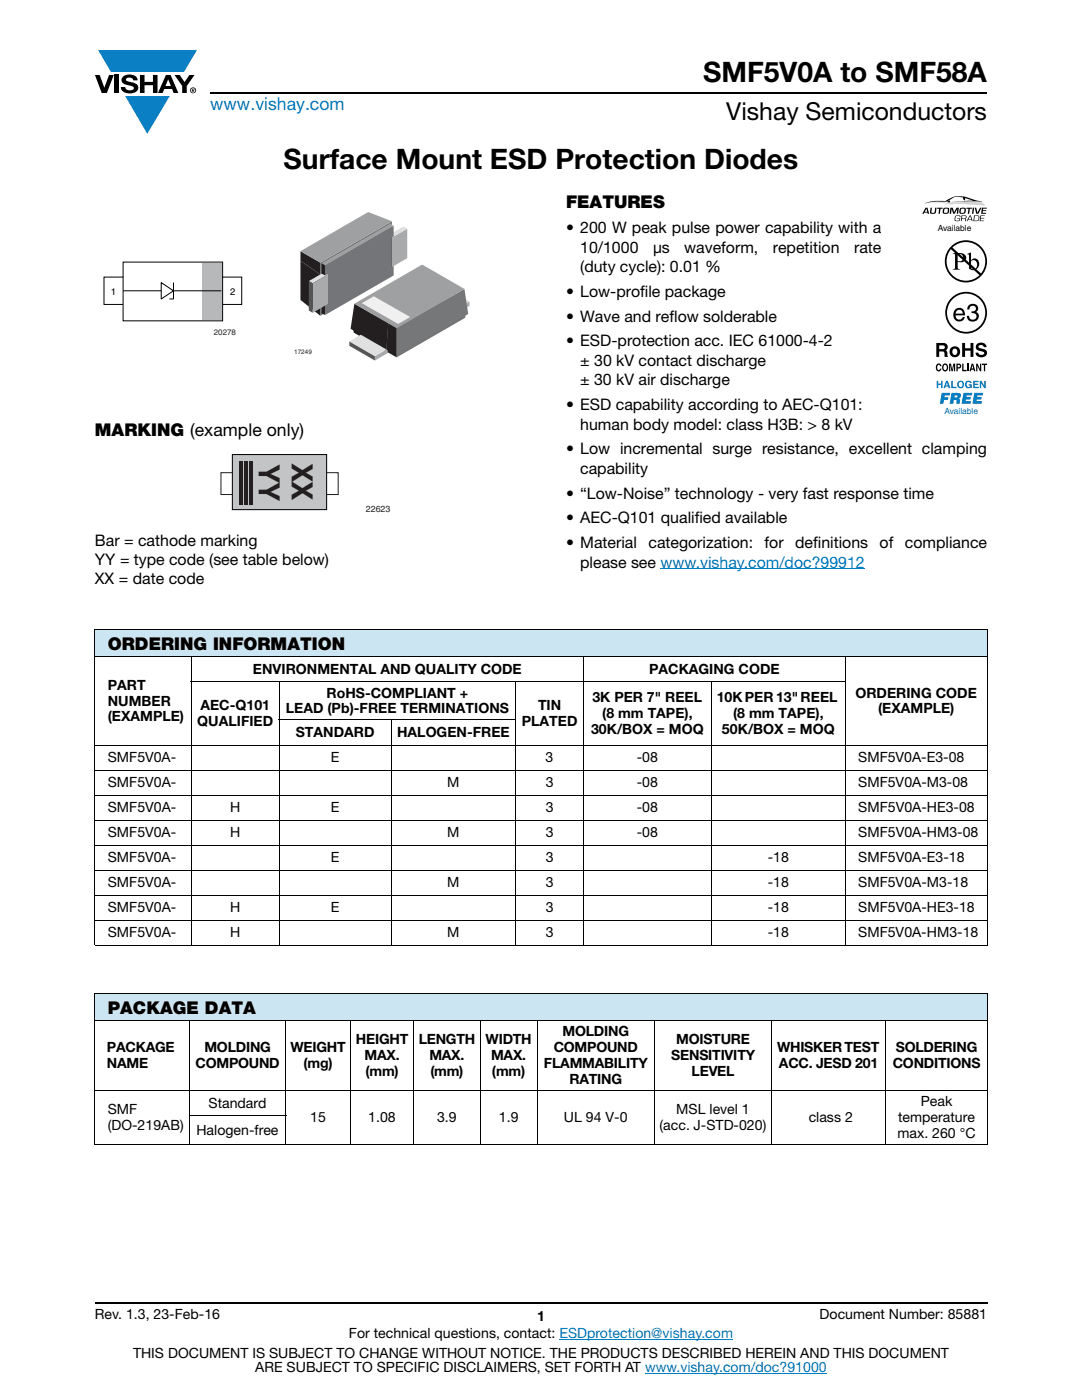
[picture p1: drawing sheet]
<svg xmlns="http://www.w3.org/2000/svg" width="216mm" height="279mm" viewBox="0 0 216 279" stroke-linecap="round" stroke-linejoin="round" font-family="sans-serif">
<g fill="#0a7fc3">
<path d="M19.6 10h19.7l-2.6 4.3h-1.1h-13.5z"/>
<path d="M25 19.2h8.9l-4.5 7.5z"/>
</g>
<g fill="#000">
<path d="M18.9 15h1l.9 2.5 1-2.5h.9l-1.4 3.6h-1zM22.9 15h.9v3.6h-.9zM24.6 15.3a2.1 2.1 0 0 1 2.8 .3l.1 .4h-.9a.79 .79 0 0 0-.7-.5 .79 .79 0 0 0-.8 .4l.3 .3 1 .2a1.08 1.08 0 0 1 1.2 1 1.08 1.08 0 0 1-1.1 1.2 1.73 1.73 0 0 1-2.4-1.2h.9a.96 .96 0 0 0 .8 .6 .96 .96 0 0 0 .9-.4 1.31 1.31 0 0 0-1.2-.6 1.03 1.03 0 0 1-1.1-.6 1.03 1.03 0 0 1 .2-1.1zM27.9 15h.9v1.3h1.7v-1.3h.9v3.6h-.9v-1.6h-1.7v1.6h-.9zM34.8 15h1.1l.9 1.4 1-1.4h1l-1.5 2.2v1.4h-.9v-1.4z"/>
<path d="M33.6 15.9l.5 1.3h-1.1zM33.1 15l-1.6 3.6h1l.3-.8h1.5l.3 .8h1l-1.6-3.6z"/>
<path d="M38.4 17.8h.2v.2h-.2zM38.3 17.7v.7h.1v-.3l.4 .3-.2-.3 .2-.2-.1-.2z"/>
<path d="M38.1 18a.46 .46 0 0 1 .9 0 .46 .46 0 0 1-.9 0zM37.9 18a.6 .6 0 0 0 1.2 0 .6 .6 0 0 0-1.2 0z"/>
</g>
<path d="M42 18.6h155M18.9 260h178.1" fill="none" stroke="#000" stroke-width=".36"/>
<path d="M131.8 113.5h40.8M111.6 267.3h34.7M128.7 274h36.3" fill="none" stroke="#007ec4" stroke-width=".2"/>
<path d="M58.7 42.3h35v29.6h-35z" fill="#fff"/>
<path d="M63.9 52.4l14.3-8.2v10.6l-14.3 8.2z" fill="#747578"/>
<path d="M77.9 46.7l.7 .4v5.9l-.7-.4z" fill="#535456"/>
<path d="M64.2 54.6l.7 .4v7.9l-.7-.3z" fill="#231f20"/>
<path d="M64.9 55l13.6-7.9v7.9l-13.6 7.9z" fill="#747578"/>
<path d="M78.2 47.4l3.1-1.8v5.9l-3.1 1.8z" fill="#a8aaad"/>
<path d="M78.1 47.3v6" fill="none" stroke="#565759" stroke-width=".2"/>
<path d="M77.9 46.7l2.6-1.5 .8 .4-3.1 1.8-.1-.1 .5-.2z" fill="#dedfe1"/>
<path d="M77.4 47.7l1.1-.6z" fill="#747578"/>
<path d="M60 52l3.9 2.8v8.2l-3.9-3.1z" fill="#231f20"/>
<path d="M64.9 55l12.5-7.3z" fill="#747578"/>
<path d="M60 50.1l3.9 2.3v2.4l-3.9-2.8z" fill="#231f20"/>
<g fill="#9ea0a2">
<path d="M60 50.1l13.5-7.8 4.7 1.9-14.3 8.2z"/>
<path d="M64.2 52.6l13.7-8 .7 .5-13.7 7.9z"/>
</g>
<path d="M64.2 52.6l.7 .4v2l-.7-.4z" fill="#231f20"/>
<path d="M64.9 53l13.6-7.9v2l-13.6 7.9z" fill="#747578"/>
<path d="M61.6 56.1l2.6-1.5 .7 .4 .5-.2-3 1.7z" fill="#dedfe1"/>
<path d="M62.4 56.5l3-1.7v5.9l-3 1.7z" fill="#a8aaad"/>
<path d="M61.6 56.1l.8 .4v5.9l-.8-.4z" fill="#565759"/>
<path d="M85.5 59.8l.5-.3 5.1 2.9-.5 .3z" fill="#dedfe1"/>
<path d="M85.5 59.8l5.1 3-5.1-2.9z" fill="#565759"/>
<path d="M86 58.7l5.1 2.9v.8l-5.1-2.9z" fill="#5b5c5e"/>
<path d="M91.1 61.6l2.6-1.4v.8l-3.1 1.8 .5-.4z" fill="#a8aaad"/>
<g fill="#dedfe1">
<path d="M86 58.7l2.6-1.5 5.1 3-2.6 1.4z"/>
<path d="M72.3 67.4l.5-.3 5.1 3-.5 .2z"/>
</g>
<path d="M70.5 65.6l6.9 4v.7l-6.8-3.9z" fill="#231f20"/>
<path d="M79.1 70.6l13.8-7.9-.1 .7-13.7 7.9z" fill="#717375"/>
<path d="M74.8 71.1l2.6-1.5v.7l.5-.2v.1l-3.1 1.8z" fill="#a8aaad"/>
<path d="M77.4 69.6l1.7 1v.7l-1.7-1z" fill="#231f20"/>
<path d="M70.5 65.6l13.7-7.9 8.7 5-13.8 7.9z" fill="#9ea0a2"/>
<path d="M69.7 68.1l5.1 3v.8l-5.1-2.9z" fill="#565759"/>
<path d="M69.7 68.1l2.6-1.5 5.1 3-2.6 1.5z" fill="#dedfe1"/>
<g fill="#231f20">
<path d="M70.7 60.6l6.8 3.9-.4 5.2-7.1-4.1z"/>
<path d="M77.5 64.5l1.6 1v5.4l-2-1.2z"/>
</g>
<path d="M79.1 65.5l13.6-7.8 .7 5-14.3 8.2z" fill="#76777a"/>
<path d="M70.7 60.6l13.5-7.8 8.5 4.9-13.6 7.8z" fill="#9ea0a2"/>
<path d="M72.2 60.5l2.4-1.4 7.2 4.2-2.4 1.3z" fill="#eff0f0"/>
<g fill="#fff">
<path d="M20.7 52.2h27.6v14.9h-27.6z"/>
<path d="M24.6 52.3h19.8v11.7h-19.8z"/>
</g>
<path d="M24.6 52.3h19.8v11.7h-19.8z" fill="none" stroke="#000" stroke-width=".2"/>
<path d="M20.8 55.3h3.8v5.5h-3.8z" fill="#fff"/>
<path d="M20.8 55.3h3.8v5.5h-3.8z" fill="none" stroke="#000" stroke-width=".2"/>
<path d="M44.4 55.3h3.8v5.5h-3.8z" fill="#fff"/>
<path d="M44.4 55.3h3.8v5.5h-3.8z" fill="none" stroke="#000" stroke-width=".2"/>
<path d="M40.3 52.6h3.9v11.2h-3.9z" fill="#b6b8bb"/>
<path d="M24.6 58h19.6" fill="none" stroke="#000" stroke-width=".2"/>
<path d="M32.2 56.4l2.4 1.6-2.4 1.7z" fill="#fff"/>
<path d="M32.2 56.4l2.4 1.6-2.4 1.7zM34.6 56.4v3.3h-.8" fill="none" stroke="#000" stroke-width=".2"/>
<g fill="#fff">
<path d="M44 90.6h33.9v11.9h-33.9z"/>
<path d="M44.1 94.3h23.4v4.4h-23.4z"/>
</g>
<path d="M44.1 94.3h23.4v4.4h-23.4z" fill="none" stroke="#231f20" stroke-width=".2"/>
<path d="M46.4 90.7h18.8v11h-18.8z" fill="#c2c4c6"/>
<path d="M46.4 90.7h18.8v11h-18.8z" fill="none" stroke="#020303" stroke-width=".2"/>
<g fill="#231f20">
<path d="M47.7 92h.6v8.7h-.6z"/>
<path d="M48.7 92h.7v8.7h-.7z"/>
<path d="M49.7 92h.7v8.7h-.7z"/>
</g>
<path d="M184 39.2h13v43.7h-13z" fill="#fff"/>
<path d="M185.1 40.6l1.4-.2 3.1 .1a3.8 3.8 0 0 1 2.2-.1l2.8-.1a2.03 2.03 0 0 1 2.1 .7h-.3a41.3 41.3 0 0 0-7-.2 10.3 10.3 0 0 0-4.3-.2z" fill="#d1d3d4"/>
<g fill="#000">
<path d="M189 40.3l.5-.3 .1 .2-.1 .2zM184.4 40.6h.1a12.3 12.3 0 0 1 4.3-.6 5.2 5.2 0 0 1 5.4-.2l1.7 .4-6.2 .1 4.4-.2-1.5-.6v.6l-.5-.4v-.3a2.78 2.78 0 0 0-2.7 .5 2.69 2.69 0 0 1-2.1 .3l-1.4 .1zM185.7 41.5h.3l-.1 .8a.35 .35 0 0 0 .3 .2 .35 .35 0 0 0 .3-.2l.1-.8h.3l-.1 .8a.72 .72 0 0 1-1.2 .2zM187 41.5h1.1v.2h-.4l-.2 1h-.2l.1-1h-.4zM190.7 43.1a.64 .64 0 0 1 .9 .2h-.1a.49 .49 0 0 0-.7-.2 .49 .49 0 0 0-.2 .7 .49 .49 0 0 0 .6 .2l.2-.3h-.4v-.1h.6a.61 .61 0 0 1-.4 .6 .61 .61 0 0 1-.7-.3zM189.7 41.5h.4l.3 .9 .5-.9h.4l-.1 1.2h-.3l.1-1.1-.5 1.1h-.3l-.3-1-.1 1h-.3zM192.9 41.5h1.1l-.1 .2h-.4l-.1 1h-.3l.1-1h-.4zM194.1 41.5h.3l-.2 1.2h-.2zM194.5 41.5h.3l.2 1 .6-1h.2l-.6 1.2h-.4zM195.6 43h.9v.1h-.7l-.1 .4h.7v.1h-.7l-.1 .4h.8v.1h-.9zM195.9 41.5h1v.1h-.7l-.1 .4h.7v.1h-.7v.4h.7v.2h-1zM186.9 72.7l.4-.2 .3 .1 .2 .5-.6-.2a.66 .66 0 0 0 .1 1l.3-.3h.2a.54 .54 0 0 1-.4 .5 .54 .54 0 0 1-.6-.4z"/>
<path d="M189.4 72.6h.4l.2 1.2 .2-1.2h.4v1.5h-.3v-1.3l-.2 1.3h-.2l-.3-1.3v1.3h-.2zM192 72.6h.3v1.2h.6v.3h-.9zM192 68.4h.6v1.1h1.1v-1.1h.5v2.8h-.5v-1.2h-1.1v1.2h-.6zM193 72.6h.3v1.5h-.3zM193.3 60.9a1.07 1.07 0 0 1 1.3-.2 1.07 1.07 0 0 1 .5 1.2l-.4 .4a1.06 1.06 0 0 1 .5 1.4 1.06 1.06 0 0 1-1.4 .5l-.2-.1a1.02 1.02 0 0 1-.7-1.1h.5a.71 .71 0 0 0 .9 .8 .71 .71 0 0 0 .3-1.2l-.7-.1v-.4a.59 .59 0 0 0 .8-.4 .59 .59 0 0 0-.6-.7 .66 .66 0 0 0-.7 .8h-.4zM195 68.6a1.15 1.15 0 0 1 1.9 .7h-.6v-.2a.68 .68 0 0 0-1-.1v.4l.2 .1a1.29 1.29 0 0 1 1.5 .9 1.17 1.17 0 0 1-1.2 .9 1.17 1.17 0 0 1-1.1-.9h.5l.1 .2a.67 .67 0 0 0 1.1-.1l-.3-.3-.5-.1a.82 .82 0 0 1-.9-.6 .82 .82 0 0 1 .3-.9zM194.8 72.6h.3l.5 1v-1h.2v1.5h-.3l-.5-1.1v1.1h-.2zM195.9 72.6h1.1v.2h-.4v1.3h-.3v-1.3h-.4z"/>
<path d="M184.9 41.6l-.4 .7h.5zM184.7 41.5h.4l.3 1.2h-.3v-.3h-.7l-.1 .3h-.3z"/>
<path d="M188.3 42.1a.45 .45 0 0 0 .9 0 .45 .45 0 0 0-.9 0zM188.3 41.6a.7 .7 0 0 1 1.1 .2 .74 .74 0 0 1-.4 .9 .74 .74 0 0 1-.9-.2z"/>
<path d="M190 49.4a3.9 3.9 0 0 1 5.3-.1 3.9 3.9 0 0 1 .4 5.3zM189.7 49.7l5.8 5.2a3.9 3.9 0 0 1-5.4 .1 3.9 3.9 0 0 1-.4-5.3zM188.5 52.2a4.2 4.2 0 0 0 8.5 0 4.2 4.2 0 0 0-8.5 0z"/>
<path d="M191.1 50.7v1.4a.75 .75 0 0 0 1.1-.7 .75 .75 0 0 0-1.1-.7zM190.1 50.5a2.81 2.81 0 0 1 2.5 .4 .97 .97 0 0 1-.1 1.2 .97 .97 0 0 1-1.2 .2l-.2-.1v1.1v.3l.5 .2h-1.5l.3-.1 .2-.4v-2.3l-.1-.2z"/>
<path d="M192 43.1l-.1 .5 .8-.1v-.4zM191.9 43h.6a.32 .32 0 0 1 .4 .3 .32 .32 0 0 1-.3 .3l.1 .1v.4h-.1v-.4h-.2h-.5v.4h-.2z"/>
<path d="M191.6 42.1a.45 .45 0 0 0 .9 0 .45 .45 0 0 0-.9 0zM191.6 41.6a.7 .7 0 0 1 1.1 .2 .74 .74 0 0 1-.4 .9 .74 .74 0 0 1-.9-.2z"/>
<path d="M193.8 52.2v1.3l.1 .1a.72 .72 0 0 0 .8 0 .72 .72 0 0 0 .3-.8 .72 .72 0 0 0-.4-.8 .72 .72 0 0 0-.8 .2zM193 50.7l.8-.3v1.6a.89 .89 0 0 1 1.1-.4 .89 .89 0 0 1 .5 1.1 1.23 1.23 0 0 1-.7 1.1 1.23 1.23 0 0 1-1.3-.2l-.1-2.6z"/>
<path d="M193.6 43.1l-.4 .7h.6zM193.5 43h.2l.4 1.1h-.2l-.1-.2h-.6l-.2 .2h-.1z"/>
<path d="M194.5 43.1l-.1 .9 .7-.1 .2-.7zM194.4 43h.8a.66 .66 0 0 1-.3 1.1h-.7z"/>
<path d="M187.4 68.9v.8l.9-.1a.39 .39 0 0 0 .1-.6zM186.8 68.4h1.4a.79 .79 0 0 1 .8 .5 .79 .79 0 0 1-.1 .9l-.2 .1a.98 .98 0 0 1 .4 1.2l.1 .1h-.7l-.2-1-.9-.1v1.1h-.6z"/>
<path d="M188.4 72.8a.64 .64 0 0 0 .2 1.1l.1-.1a.64 .64 0 0 0-.1-1zM188.2 72.7l.2-.1a.56 .56 0 0 1 .7 .3 .82 .82 0 0 1-.5 1.2h-.2a.89 .89 0 0 1-.2-1.4z"/>
<path d="M189 62.4a3.8 3.8 0 0 1 7.6 0 3.8 3.8 0 0 1-7.6 0zM188.6 62.4a4.2 4.2 0 0 0 8.4 0 4.2 4.2 0 0 0-8.4 0z"/>
<path d="M190.3 69.6a.63 .63 0 0 0-.3 .8 .63 .63 0 0 0 .8 .4 .63 .63 0 0 0 .2-.8 .63 .63 0 0 0-.7-.4zM189.5 70.2a1.09 1.09 0 0 1 2.1 0 1.09 1.09 0 0 1-2.1 0z"/>
<path d="M191.1 72.8v.5l.4-.1v-.3zM190.8 72.6h.6a.5 .5 0 0 1 .4 .5 .5 .5 0 0 1-.4 .4h-.3v.6h-.3z"/>
<path d="M190.9 62.1l-.2 .5h1.4a.7 .7 0 0 0-.4-.7 .7 .7 0 0 0-.8 .2zM190.7 61.7a1.18 1.18 0 0 1 1.4-.1 1.18 1.18 0 0 1 .5 1.3h-1.9a.73 .73 0 0 0 .5 .9 .73 .73 0 0 0 .9-.5h.4a1.21 1.21 0 0 1-1.6 .8 1.21 1.21 0 0 1-.6-1.7z"/>
<path d="M194 72.9l-.1 .6h.3zM193.9 72.6h.3l.4 1.5h-.3v-.3h-.5l-.1 .3h-.3z"/>
</g>
<g fill="#0060af">
<path d="M186.9 76h.3v.6h.6v-.6h.3v1.5h-.3v-.7h-.6v.7h-.3z"/>
<path d="M189.8 76h.3v1.2h.7v.3h-1z"/>
<path d="M192.7 76.2a.68 .68 0 0 1 1.2 .3l-.8-.2a.55 .55 0 0 0-.2 .5 .55 .55 0 0 0 .4 .4l.3-.3h-.3v-.2h.6v.8h-.2v-.2a.71 .71 0 0 1-1.1-.1 .71 .71 0 0 1 .1-1z"/>
<path d="M194.2 76h1v.3h-.7v.3h.7v.2h-.7v.4h.8v.3h-1.1z"/>
<path d="M195.5 76h.3l.6 1v-1h.3v1.5h-.3l-.6-1.1v1.1h-.3z"/>
<path d="M187.9 78.4h1.7l-.1 .5h-1v.4h.7l-.1 .5h-.7l-.2 .8h-.7z"/>
<path d="M192.3 78.4h1.7l-.1 .5h-1l-.1 .3h.9l-.1 .5h-.9v.4h1.1l-.1 .5h-1.8z"/>
<path d="M194.4 78.4h1.8l-.1 .5h-1.1v.3h.9l-.1 .5h-.9l-.1 .4h1.1l-.1 .5h-1.8z"/>
<path d="M188.9 76.3l-.1 .6h.3zM188.8 76h.3l.5 1.5h-.3l-.1-.3h-.5l-.1 .3h-.3z"/>
<path d="M191.2 76.8a.5 .5 0 0 0 1 0 .5 .5 0 0 0-1 0zM190.9 76.7a.75 .75 0 0 1 1.5 0 .75 .75 0 0 1-1.5 0z"/>
<path d="M190.5 78.9l-.1 .4 .6-.1v-.3zM189.9 78.4l1.7 .1a.63 .63 0 0 1-.3 1l.3 .3-.1 .8h-.7l.1-.6-.3-.2h-.3l-.1 .8h-.7z"/>
</g>
<path d="M18.9 125.6h178.1v5.5h-178.1z" fill="#cce5f3"/>
<g fill="none" stroke="#000" stroke-width=".2">
<path d="M18.9 125.6h178.1M18.9 131.1h178.1M18.9 125.7v62.9M38.1 136.1h130.7M38.2 131v57.8M55.7 136v52.8M102.9 136v52.8M116.4 131v57.8M141.9 136v52.8M168.7 131v57.8M197 125.7v62.9M18.9 148.7h178.1"/>
<path d="M18.9 153.7h178.1M18.9 158.7h178.1M55.6 143.7h47.4M78 143.6v45.2M18.9 163.7h178.1M18.9 168.7h178.1M18.9 173.7h178.1M18.9 178.7h178.1M18.9 183.7h178.1M18.9 188.7h178.1"/>
</g>
<path d="M18.9 198.2h178.1v5.5h-178.1z" fill="#cce5f3"/>
<g fill="none" stroke="#000" stroke-width=".2">
<path d="M18.9 198.2h178.2M18.9 198.3v30M197 198.3v30M18.9 203.7h178.2M18.9 217.7h178.2M37.8 203.6v24.9M57 203.6v24.9M69.9 203.6v24.9M82.5 203.6v24.9M95.8 203.6v24.9M107.2 203.6v24.9M130.6 203.6v24.9"/>
<path d="M154 203.6v24.9M176.8 203.6v24.9M18.9 228.4h178.2M37.7 222.7h19.4"/>
</g>
<g font-size="5.8" fill="#231f20">
<text x="51.6" y="92.5" transform="rotate(90 51.6 92.5)">YY</text>
<text x="58.2" y="92.4" transform="rotate(90 58.2 92.4)">XX</text>
</g>
<g font-size="5.6">
<text x="140.3" y="16.4">SMF5V0A to SMF58A</text>
<text x="56.6" y="33.8">Surface Mount ESD Protection Diodes</text>
</g>
<text font-size="4.9" x="144.9" y="24">Vishay Semiconductors</text>
<text font-size="3.5" fill="#007ec4" x="42" y="21.9">www.vishay.com</text>
<g font-size="3.5">
<text x="112.9" y="41.5">FEATURES</text>
<text x="18.9" y="86.9">MARKING (example only)</text>
<text x="21.5" y="129.7">ORDERING INFORMATION</text>
<text x="21.5" y="202.3">PACKAGE DATA</text>
</g>
<g font-size="3.2">
<text x="112.9" y="46.6">• 200 W peak pulse power capability with a</text>
<text x="115.8" y="50.5">10/1000</text>
<text x="130.3" y="50.5">μs</text>
<text x="136.5" y="50.5">waveform,</text>
<text x="154.2" y="50.5">repetition</text>
<text x="170.4" y="50.5">rate</text>
<text x="112.9" y="59.3">• Low-profile package</text>
<text x="115.8" y="54.3">(duty cycle): 0.01 %</text>
<text x="112.9" y="64.2">• Wave and reflow solderable</text>
<text x="112.9" y="69.2">• ESD-protection acc. IEC 61000-4-2</text>
<text x="115.8" y="73">± 30 kV contact discharge</text>
<text x="115.8" y="76.9">± 30 kV air discharge</text>
<text x="112.9" y="81.9">• ESD capability according to AEC-Q101:</text>
<text x="115.8" y="85.7">human body model: class H3B: &gt; 8 kV</text>
<text x="112.9" y="90.7">• Low incremental surge resistance, excellent clamping</text>
<text x="115.8" y="94.6">capability</text>
<text x="112.9" y="99.5">• “Low-Noise” technology - very fast response time</text>
<text x="112.9" y="104.4">• AEC-Q101 qualified available</text>
<text x="18.9" y="108.9">Bar = cathode marking</text>
<text x="18.9" y="112.8">YY = type code (see table below)</text>
<text x="112.9" y="109.4">• Material</text>
<text x="115.8" y="113.3">please see www.vishay.com/doc?99912</text>
<text x="129.4" y="109.4">categorization:</text>
<text x="152.6" y="109.4">for</text>
<text x="158.7" y="109.4">definitions</text>
<text x="175.5" y="109.4">of</text>
<text x="180.6" y="109.4">compliance</text>
<text x="18.9" y="116.6">XX = date code</text>
</g>
<g font-size="2.8">
<text x="21.5" y="137.6">PART</text>
<text x="50.5" y="134.5">ENVIRONMENTAL AND QUALITY CODE</text>
<text x="129.5" y="134.5">PACKAGING CODE</text>
<text x="21.5" y="140.8">NUMBER</text>
<text x="21.5" y="144">(EXAMPLE)</text>
<text x="40" y="141.7">AEC-Q101</text>
<text x="57" y="142.4">LEAD (Pb)-FREE TERMINATIONS</text>
<text x="65.2" y="139.2">RoHS-COMPLIANT +</text>
<text x="107.4" y="141.7">TIN</text>
<text x="118.2" y="140.1">3K PER 7&quot; REEL</text>
<text x="120.2" y="143.3">(8 mm TAPE),</text>
<text x="143" y="140.1">10K PER 13&quot; REEL</text>
<text x="146.3" y="143.3">(8 mm TAPE),</text>
<text x="170.7" y="139.2">ORDERING CODE</text>
<text x="175.2" y="142.4">(EXAMPLE)</text>
<text x="39.4" y="144.9">QUALIFIED</text>
<text x="59" y="147.1">STANDARD</text>
<text x="79.2" y="147.1">HALOGEN-FREE</text>
<text x="104.1" y="144.9">PLATED</text>
<text x="117.9" y="146.5">30K/BOX = MOQ</text>
<text x="144.1" y="146.5">50K/BOX = MOQ</text>
<text x="21.5" y="152.1">SMF5V0A-</text>
<text x="66" y="152.1">E</text>
<text x="108.9" y="152.1">3</text>
<text x="127.1" y="152.1">-08</text>
<text x="171.2" y="152.1">SMF5V0A-E3-08</text>
<text x="21.5" y="157.1">SMF5V0A-</text>
<text x="89.2" y="157.1">M</text>
<text x="108.9" y="157.1">3</text>
<text x="127.1" y="157.1">-08</text>
<text x="171.2" y="157.1">SMF5V0A-M3-08</text>
<text x="21.5" y="162.1">SMF5V0A-</text>
<text x="21.5" y="167.1">SMF5V0A-</text>
<text x="45.9" y="167.1">H</text>
<text x="45.9" y="162.1">H</text>
<text x="66" y="162.1">E</text>
<text x="89.2" y="167.1">M</text>
<text x="108.9" y="167.1">3</text>
<text x="108.9" y="162.1">3</text>
<text x="127.1" y="167.1">-08</text>
<text x="127.1" y="162.1">-08</text>
<text x="171.2" y="167.1">SMF5V0A-HM3-08</text>
<text x="171.2" y="162.1">SMF5V0A-HE3-08</text>
<text x="21.5" y="172.1">SMF5V0A-</text>
<text x="66" y="172.1">E</text>
<text x="108.9" y="172.1">3</text>
<text x="153.2" y="172.1">-18</text>
<text x="171.2" y="172.1">SMF5V0A-E3-18</text>
<text x="21.5" y="177.1">SMF5V0A-</text>
<text x="89.2" y="177.1">M</text>
<text x="108.9" y="177.1">3</text>
<text x="153.2" y="177.1">-18</text>
<text x="171.2" y="177.1">SMF5V0A-M3-18</text>
<text x="21.5" y="182.1">SMF5V0A-</text>
<text x="45.9" y="182.1">H</text>
<text x="66" y="182.1">E</text>
<text x="108.9" y="182.1">3</text>
<text x="153.2" y="182.1">-18</text>
<text x="171.2" y="182.1">SMF5V0A-HE3-18</text>
<text x="21.5" y="187.1">SMF5V0A-</text>
<text x="45.9" y="187.1">H</text>
<text x="89.2" y="187.1">M</text>
<text x="108.9" y="187.1">3</text>
<text x="153.2" y="187.1">-18</text>
<text x="171.2" y="187.1">SMF5V0A-HM3-18</text>
<text x="71" y="208.4">HEIGHT</text>
<text x="83.5" y="208.4">LENGTH</text>
<text x="96.9" y="208.4">WIDTH</text>
<text x="112.2" y="206.8">MOLDING</text>
<text x="134.9" y="208.4">MOISTURE</text>
<text x="21.3" y="210">PACKAGE</text>
<text x="21.3" y="213.2">NAME</text>
<text x="39" y="213.2">COMPOUND</text>
<text x="40.8" y="210">MOLDING</text>
<text x="58" y="210">WEIGHT</text>
<text x="60.6" y="213.2">(mg)</text>
<text x="72.7" y="211.6">MAX.</text>
<text x="72.9" y="214.8">(mm)</text>
<text x="85.7" y="211.6">MAX.</text>
<text x="85.9" y="214.8">(mm)</text>
<text x="98" y="211.6">MAX.</text>
<text x="98.2" y="214.8">(mm)</text>
<text x="108.5" y="213.2">FLAMMABILITY</text>
<text x="110.5" y="210">COMPOUND</text>
<text x="133.9" y="211.6">SENSITIVITY</text>
<text x="138" y="214.8">LEVEL</text>
<text x="155" y="210">WHISKER TEST</text>
<text x="155.4" y="213.2">ACC. JESD 201</text>
<text x="178.1" y="213.2">CONDITIONS</text>
<text x="178.8" y="210">SOLDERING</text>
<text x="41.6" y="221.1">Standard</text>
<text x="113.6" y="216.4">RATING</text>
<text x="183.7" y="220.8">Peak</text>
<text x="21.5" y="222.4">SMF</text>
<text x="21.5" y="225.5">(DO-219AB)</text>
<text x="39.2" y="226.4">Halogen-free</text>
<text x="61.9" y="223.9">15</text>
<text x="73.5" y="223.9">1.08</text>
<text x="87.2" y="223.9">3.9</text>
<text x="99.5" y="223.9">1.9</text>
<text x="112.5" y="223.9">UL 94 V-0</text>
<text x="131.6" y="225.5">(acc. J-STD-020)</text>
<text x="134.9" y="222.4">MSL level 1</text>
<text x="161.4" y="223.9">class 2</text>
<text x="179.1" y="227.1">max. 260 °C</text>
<text x="179.2" y="223.9">temperature</text>
<text x="18.9" y="263.3">Rev. 1.3, 23-Feb-16</text>
<text x="107.2" y="263.6">1</text>
<text x="163.6" y="263.3">Document Number: 85881</text>
<text x="69.6" y="267.1">For technical questions, contact: ESDprotection@vishay.com</text>
<text x="26.5" y="271">THIS DOCUMENT IS SUBJECT TO CHANGE WITHOUT NOTICE. THE PRODUCTS DESCRIBED HEREIN AND THIS DOCUMENT</text>
<text x="50.9" y="273.8">ARE SUBJECT TO SPECIFIC DISCLAIMERS, SET FORTH AT www.vishay.com/doc?91000</text>
</g>
<g font-size="1.9">
<text x="22.1" y="58.9">1</text>
<text x="45.9" y="58.9">2</text>
</g>
<text font-size="1.8" fill="#231f20" x="73" y="102.1">22623</text>
<text font-size="1.7" x="187.1" y="46.1">Available</text>
<text font-size="1.7" fill="#0060af" x="188.4" y="82.5">Available</text>
<text font-size="1.6" fill="#231f20" x="42.7" y="66.8">20278</text>
<text font-size="1.3" fill="#231f20" x="58.7" y="70.7">17249</text>
</svg>
